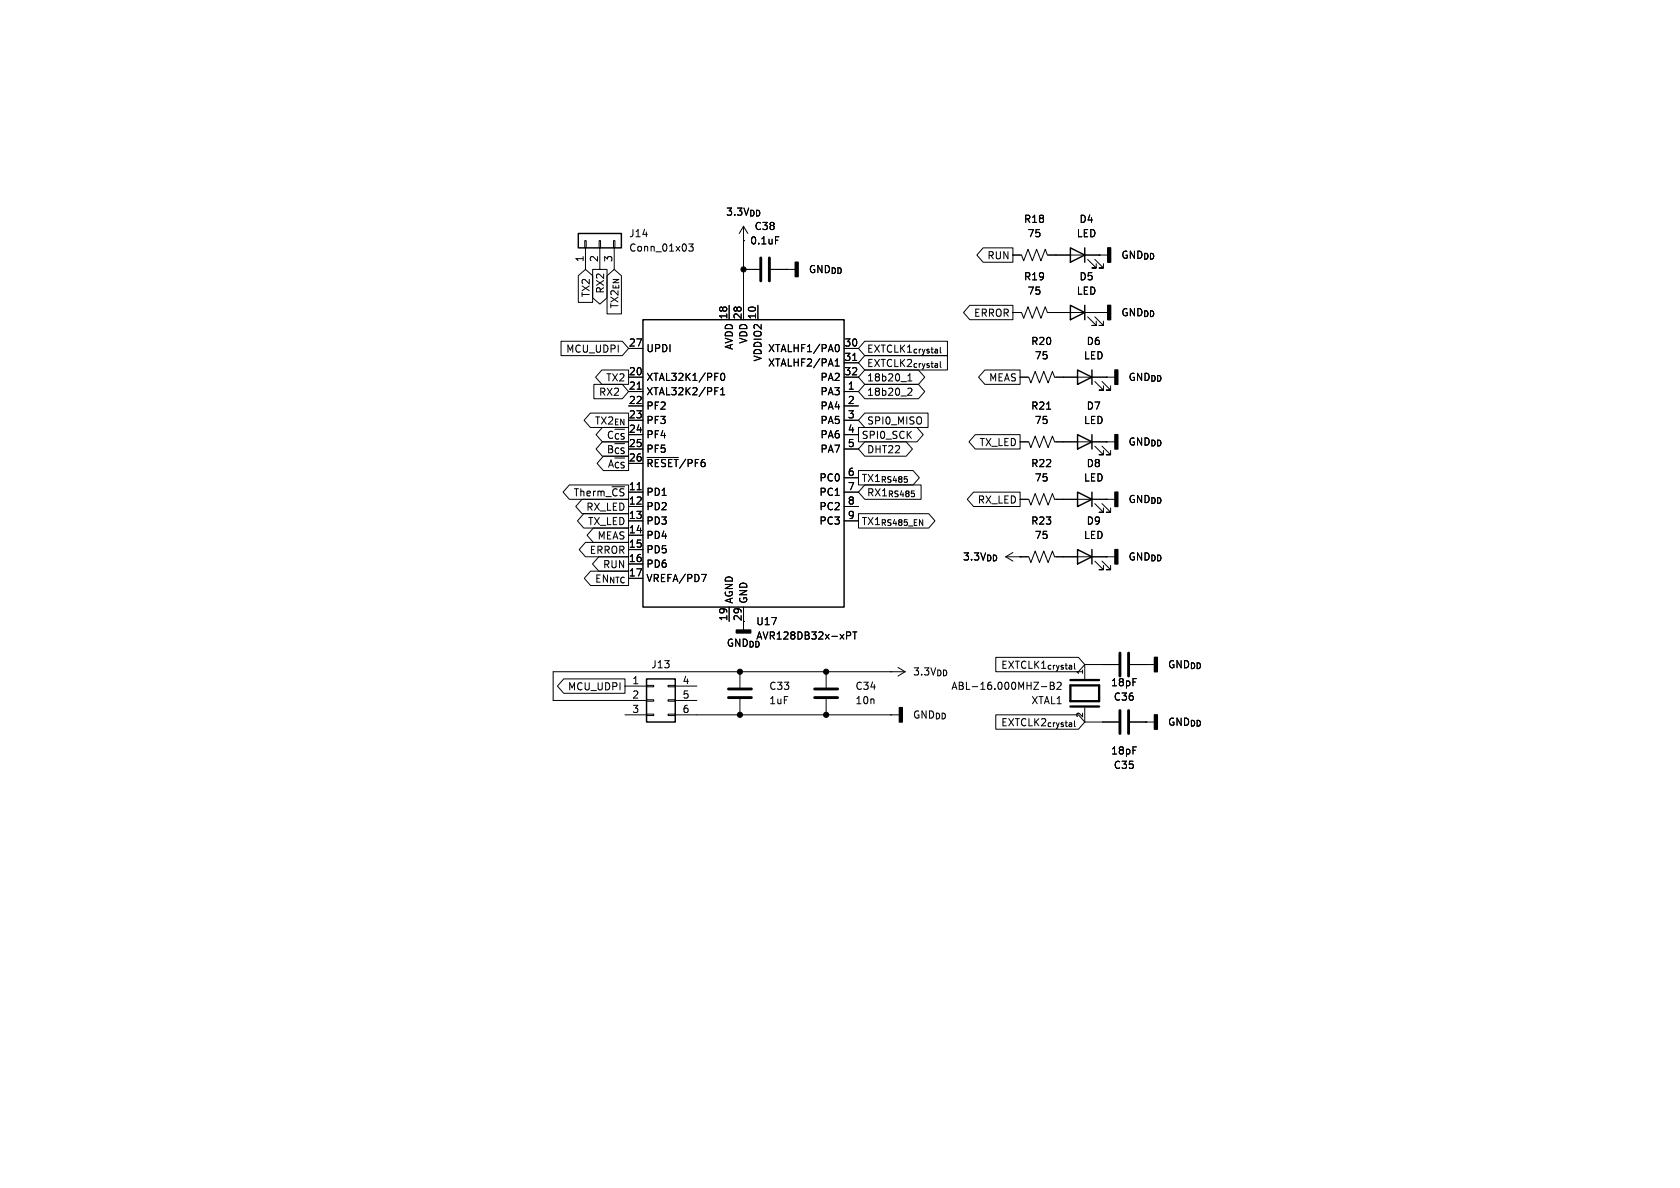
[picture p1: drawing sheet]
<svg xmlns="http://www.w3.org/2000/svg" width="297mm" height="210mm" viewBox="0 0 297 210" stroke-linecap="round" stroke-linejoin="round" font-family="sans-serif">
<g fill="none" stroke="#000" stroke-width=".18">
<path d="M102.2 48.7l1.3-1.1 1.3 1.1v4.8h-2.6zM103.4 42.5h.2v1.3h-.2zM103.5 43.8v3.8M104.8 47.6h2.5v5l-1.3 1.2-1.2-1.2zM105.9 42.5h.3v1.3h-.3zM106 43.8v3.8M107.3 48.7l1.3-1.1 1.3 1.1v6.8h-2.6zM108.5 42.5h.2v1.3h-.2zM108.6 43.8v3.8M121.8 43.1h.7l-.4 .5 .4 .1v.6l-.2 .1-.5-.1M128.9 54v2.5M131.4 42.5h.1"/>
<path d="M131.4 40v16.5M131.4 47.6h2.8M131.4 40l-.7 1.3M131.4 40l.8 1.3M134 54v2.5M136.3 47.6h4.3M137.1 41.9h.6M139.1 47.6h.1M171.4 54h7.7v2.5h-7.7l-1.1-1.3zM173.8 43.8h5.3v2.6h-5.3l-1.1-1.3zM179.1 55.2h1.5l.4 1.1 .7-2.1 .8 2.1 .8-2.1 .7 2.1 .8-2.1 .4 1h10.6M179.1 45.1h1.5l.4 1 .7-2 .8 2 .8-2 .7 2 .8-2 .4 1h10.6"/>
<path d="M192.3 45.8l1.5 1.6h-.8h.8v-.8M192.3 56l1.5 1.5h-.8h.8v-.7M193.5 45.8l1.6 1.6h-.8h.8v-.8M193.5 56l1.6 1.5h-.8h.8v-.7M194.3 55.2h.1M194.3 45.1h.1M99.2 60.3h10.8l1.1 1.3-1.1 1.3h-10.8zM104.4 73h6.7v2.6h-6.7l-1.1-1.3zM105 67.9h5l1.1 1.3-1.1 1.3h-5zM106.4 65.4h4.7v2.5h-4.7l-1.1-1.2zM106.5 75.6h4.6v2.5h-4.6l-1.1-1.3zM106.5 78.1h4.6v2.5h-4.6l-1.1-1.2z"/>
<path d="M111.1 61.6h2.6M111.1 66.7h2.6M111.1 69.2h2.6M111.1 71.8h2.6M111.1 74.3h2.6M112.6 68.8h.8M126.4 69.1h.4M126.4 68.5h.6M127.4 69.8h.7M127.4 68.9l.4-.4v1.3M127.5 66.1l.2-.1a.68 .68 0 0 1 .4 .6 .68 .68 0 0 1-.4 .7l-.2-.2-.1-.3zM147.6 64.7h.8"/>
<path d="M147.6 63.8l.4-.4v1.3M147.8 61l.2-.1a.68 .68 0 0 1 .4 .6 .68 .68 0 0 1-.4 .7l-.2-.1M149.2 61.6h2.6M149.2 66.7h2.6M149.2 69.2h2.6M149.2 71.8h2.6M149.2 74.3h2.6M149.2 64.1h2.6M149.2 76.8h2.6M149.2 79.4h2.6M150.7 63.7h.8M151.8 75.6h10.3l1.1 1.2-1.1 1.3h-10.3z"/>
<path d="M152.9 73h11.2v2.6h-11.2l-1.1-1.3zM152.9 78.1h7.3l1.1 1.3-1.1 1.2h-7.3l-1.1-1.2zM152.9 65.4h9.5l1.1 1.3-1.1 1.2h-9.5l-1.1-1.2zM152.9 67.9h9.5l1.1 1.3-1.1 1.3h-9.5l-1.1-1.3zM152.9 62.9h14.6v2.5h-14.6l-1.1-1.3zM152.9 60.3h14.6v2.6h-14.6l-1.1-1.3zM160.5 67.3h.7M160.5 66.4l.4-.3v1.2M160.6 68.7l.4-.1 .2 .4-.8 .9h.8M172.4 76.8h7.9v2.6h-7.9l-1.1-1.3zM174.1 65.4h6.2v2.5h-6.2l-1.1-1.2zM180.3 78.1h1.6l.3 1 .8-2 .8 2 .7-2 .8 2 .8-2 .3 1h10.7"/>
<path d="M180.3 66.7h1.6l.3 1 .8-2 .8 2 .7-2 .8 2 .8-2 .3 1h10.7M185 72.3h.8M193.5 67.4l1.6 1.6h-.8h.8v-.8M193.5 78.9l1.6 1.5h-.8h.8v-.8M194.8 67.4l1.5 1.6h-.7h.7v-.8M194.8 78.9l1.5 1.5h-.7h.7v-.8M195.6 66.7h.1M195.6 78.1h.1M100.7 85.7h10.4v2.6h-10.4l-1.2-1.3zM102.9 88.3h8.2v2.5h-8.2l-1.1-1.3zM103.2 90.8h7.9v2.5h-7.9l-1.1-1.2zM103.5 95.9h7.6v2.5h-7.6l-1.1-1.2z"/>
<path d="M104.9 93.3h6.2v2.6h-6.2l-1.1-1.3zM105.9 98.4h5.2v2.6h-5.2l-1.2-1.3zM106.7 80.6h4.4v2.6h-4.4l-1.1-1.3zM111.1 87h2.6M111.1 89.5h2.6M111.1 92.1h2.6M111.1 94.6h2.6M111.1 97.2h2.6M111.1 99.7h2.6M112.6 86.6h.8M114.4 80.9h5.5M149.2 87h2.6"/>
<path d="M149.2 89.5h2.6M149.2 92.1h2.6M149.2 84.5h2.6M151.8 90.8h12.4l1.1 1.3-1.1 1.2h-12.4zM151.8 83.2h9.6l1.1 1.3-1.1 1.2h-9.6zM152.9 85.7h9.9v2.6h-9.9l-1.1-1.3zM172.1 87h8.2v2.5h-8.2l-1.1-1.2zM177.8 98.4h4.1l.3 1 .8-2 .8 2 .7-2 .8 2 .8-2 .3 1h10.7M177.8 98.4l1.3 .8M179.1 97.7l-1.3 .7M180.3 98.4h.1M180.3 88.3h1.6l.3 1 .8-2.1 .8 2.1 .7-2.1 .8 2.1 .8-2.1 .3 1.1h10.7"/>
<path d="M193.5 89l1.6 1.6h-.8h.8v-.8M193.5 99.2l1.6 1.5h-.8h.8v-.8M194.8 89l1.5 1.6h-.7h.7v-.8M194.8 99.2l1.5 1.5h-.7h.7v-.8M195.6 98.4h.1M195.6 88.3h.1M104.4 101h6.7v2.5h-6.7l-1.1-1.3zM124 101.5h.9l-.6 1.3M128.9 107.3v2.6M130.8 118.7v2.8M131.4 107.3v4.1M146 118.7v2.8"/>
<path d="M149.7 111.7h.4l.3 .2-.1 .4-.6 .1M150.8 111.7h.7M151.1 111.7v1.3M157.5 118.7h.1M158.7 118l1.3 .7M160 118.7h-62.2v5.1h16.5M160 118.7l-1.3 .8M176 116.2h14.7l1.1 1.3-1.1 1.2h-14.7zM191.8 117.5h5.9M191.8 117.5v2.5M199.8 117.5h4.3M202.6 117.5h.1"/>
<path d="M99.7 120h10.8v2.6h-10.8l-1.2-1.3zM110.5 121.3h3.8M110.5 126.4h3.8M114.3 121.2h1.3v.2h-1.3zM114.3 123.7h1.3v.3h-1.3zM114.3 126.2h1.3v.3h-1.3zM118.1 121.2h1.3v.2h-1.3zM118.1 123.7h1.3v.3h-1.3zM118.1 126.2h1.3v.3h-1.3zM119.4 121.3h3.8M119.4 123.8h3.8M119.4 126.4h39.6"/>
<path d="M130.8 123.6v2.8M146 123.6v2.8M157.5 126.4h.1M176 126.4h14.7l1.1 1.2-1.1 1.3h-14.7zM184.1 121.4h1M185.7 120.6h.4l.2 .2-.2 .4 .2 .1 .1 .3-.2 .3h-.5zM185.7 121.2h.4M186.9 120.7l.5-.1 .2 .4-.8 .9h.8M191.8 127.6h5.9M191.8 125.1v2.5M199.8 127.6h4.3M202.6 127.6h.1"/>
</g>
<path d="M134.5 45.6v4.1M136 45.6v4.1M198 115.4v4.1M199.5 115.4v4.1M128.8 121.8h4M128.8 123.3h4M144 121.8h4.1M144 123.3h4.1M198 125.6v4.1M199.5 125.6v4.1" fill="none" stroke="#000" stroke-width=".51"/>
<g fill="none" stroke="#000" stroke-width=".25">
<path d="M102.2 41.3h7.7v2.5h-7.7zM113.7 56.5h35.5v50.8h-35.5zM189.2 43.8l2.6 1.3-2.6 1.3zM189.2 54l2.6 1.2-2.6 1.3zM191.8 43.8v2.6M191.8 54v2.5M190.5 65.4l2.5 1.3-2.5 1.2zM190.5 76.8l2.5 1.3-2.5 1.3zM193 65.4v2.5M193 76.8v2.6M190.5 87l2.5 1.3-2.5 1.2zM190.5 97.2l2.5 1.2-2.5 1.3z"/>
<path d="M193 87v2.5M193 97.2v2.5M114.3 120h5.1v7.6h-5.1z"/>
</g>
<path d="M140.6 46.4h.5v2.5h-.5zM195.8 54h.5v2.5h-.5zM195.8 43.8h.5v2.6h-.5zM197.1 65.4h.5v2.5h-.5zM197.1 76.8h.5v2.6h-.5zM197.1 97.2h.5v2.5h-.5zM197.1 87h.5v2.5h-.5zM130.2 111.4h2.5v.5h-2.5zM204.1 116.2h.5v2.5h-.5zM159 125.1h.5v2.5h-.5zM204.1 126.4h.5v2.5h-.5z" fill="#000" stroke="#000" stroke-width=".25"/>
<path d="M189.2 120.2h5.1M189.2 121.2h5.1v2.8h-5.1zM189.2 124.9h5.1" fill="none" stroke="#000" stroke-width=".41"/>
<g fill="#000" stroke="#000" stroke-width=".18">
<circle cx="131.4" cy="47.6" r=".46"/>
<circle cx="130.8" cy="118.7" r=".46"/>
<circle cx="146" cy="118.7" r=".46"/>
<circle cx="130.8" cy="126.4" r=".46"/>
<circle cx="146" cy="126.4" r=".46"/>
</g>
<g font-size="1.8">
<text x="128.2" y="38.3">3.3V_{DD}</text>
<text x="133.3" y="40.9">C38</text>
<text x="180.9" y="39.6">R18</text>
<text x="190.7" y="39.6">D4</text>
<text x="103.3" y="46.4" transform="rotate(-90 103.3 46.4)">1</text>
<text x="105.8" y="46.4" transform="rotate(-90 105.8 46.4)">2</text>
<text x="108.3" y="46.4" transform="rotate(-90 108.3 46.4)">3</text>
<text x="111.1" y="44.7">Conn_01x03</text>
<text x="111.1" y="42.1">J14</text>
<text x="132.5" y="43.4">0.1uF</text>
<text x="174.5" y="46">RUN</text>
<text x="181.6" y="42.1">75</text>
<text x="190.3" y="42.1">LED</text>
<text x="198.1" y="45.9">GND_{DD}</text>
<text x="104.5" y="52.6" transform="rotate(-90 104.5 52.6)">TX2</text>
<text x="107" y="52" transform="rotate(-90 107 52)">RX2</text>
<text x="142.9" y="48.5">GND_{DD}</text>
<text x="180.9" y="49.8">R19</text>
<text x="181.6" y="52.3">75</text>
<text x="190.3" y="52.3">LED</text>
<text x="190.7" y="49.8">D5</text>
<text x="109.5" y="54.7" transform="rotate(-90 109.5 54.7)">TX2_{EN}</text>
<text x="128.7" y="56.6" transform="rotate(-90 128.7 56.6)">18</text>
<text x="131.2" y="56.6" transform="rotate(-90 131.2 56.6)">28</text>
<text x="133.7" y="56.6" transform="rotate(-90 133.7 56.6)">10</text>
<text x="172.1" y="56.2">ERROR</text>
<text x="198.1" y="56.1">GND_{DD}</text>
<text x="100" y="62.5">MCU_UDPI</text>
<text x="111.1" y="61.3">27</text>
<text x="114.2" y="62.5">UPDI</text>
<text x="129.8" y="61.9" transform="rotate(-90 129.8 61.9)">AVDD</text>
<text x="132.3" y="60.9" transform="rotate(-90 132.3 60.9)">VDD</text>
<text x="134.8" y="64" transform="rotate(-90 134.8 64)">VDDIO2</text>
<text x="135.7" y="62.5">XTALHF1/PA0</text>
<text x="135.7" y="65">XTALHF2/PA1</text>
<text x="149.2" y="61.3">30</text>
<text x="149.2" y="63.9">31</text>
<text x="153.2" y="65.1">EXTCLK2_{crystal}</text>
<text x="153.2" y="62.5">EXTCLK1_{crystal}</text>
<text x="182.2" y="61.2">R20</text>
<text x="182.8" y="63.7">75</text>
<text x="191.5" y="63.7">LED</text>
<text x="192" y="61.2">D6</text>
<text x="105.8" y="70.2">RX2</text>
<text x="107.1" y="67.6">TX2</text>
<text x="111.1" y="66.4">20</text>
<text x="111.1" y="69">21</text>
<text x="111.1" y="71.5">22</text>
<text x="114.2" y="67.5">XTAL32K1/PF0</text>
<text x="114.2" y="70.1">XTAL32K2/PF1</text>
<text x="144.9" y="67.5">PA2</text>
<text x="144.9" y="70.1">PA3</text>
<text x="149.2" y="66.4">32</text>
<text x="149.8" y="69">1</text>
<text x="149.8" y="71.5">2</text>
<text x="153.2" y="67.6">18b20_1</text>
<text x="153.2" y="70.2">18b20_2</text>
<text x="174.8" y="67.6">MEAS</text>
<text x="199.4" y="67.5">GND_{DD}</text>
<text x="105" y="75.2">TX2_{EN}</text>
<text x="107.1" y="77.8">C_{~{CS}}</text>
<text x="111.1" y="74">23</text>
<text x="111.1" y="76.6">24</text>
<text x="114.2" y="72.6">PF2</text>
<text x="114.2" y="75.2">PF3</text>
<text x="114.2" y="77.7">PF4</text>
<text x="144.9" y="72.6">PA4</text>
<text x="144.9" y="75.2">PA5</text>
<text x="144.9" y="77.7">PA6</text>
<text x="149.8" y="74">3</text>
<text x="149.8" y="76.6">4</text>
<text x="152.2" y="77.8">SPI0_SCK</text>
<text x="153.2" y="75.2">SPI0_MISO</text>
<text x="182.2" y="72.6">R21</text>
<text x="182.8" y="75.2">75</text>
<text x="191.5" y="75.2">LED</text>
<text x="192" y="72.6">D7</text>
<text x="107.1" y="80.3">B_{~{CS}}</text>
<text x="107.3" y="82.9">A_{~{CS}}</text>
<text x="111.1" y="79.1">25</text>
<text x="111.1" y="81.7">26</text>
<text x="114.2" y="80.2">PF5</text>
<text x="114.2" y="82.8">~{RESET}/PF6</text>
<text x="144.9" y="80.2">PA7</text>
<text x="149.8" y="79.1">5</text>
<text x="153.2" y="80.3">DHT22</text>
<text x="173.1" y="79.1">TX_LED</text>
<text x="182.2" y="82.8">R22</text>
<text x="192" y="82.8">D8</text>
<text x="199.4" y="79">GND_{DD}</text>
<text x="101.3" y="87.9">Therm_~{CS}</text>
<text x="111.1" y="86.7">11</text>
<text x="111.1" y="89.3">12</text>
<text x="114.2" y="87.9">PD1</text>
<text x="144.8" y="85.3">PC0</text>
<text x="144.8" y="87.9">PC1</text>
<text x="149.8" y="84.2">6</text>
<text x="149.8" y="86.7">7</text>
<text x="149.8" y="89.3">8</text>
<text x="152.2" y="85.4">TX1_{RS485}</text>
<text x="153.2" y="87.9">RX1_{RS485}</text>
<text x="172.8" y="89.2">RX_LED</text>
<text x="182.8" y="85.3">75</text>
<text x="191.5" y="85.3">LED</text>
<text x="199.4" y="89.1">GND_{DD}</text>
<text x="103.6" y="90.5">RX_LED</text>
<text x="103.9" y="93">TX_LED</text>
<text x="105.5" y="95.6">MEAS</text>
<text x="111.1" y="91.8">13</text>
<text x="111.1" y="94.4">14</text>
<text x="114.2" y="90.4">PD2</text>
<text x="114.2" y="92.9">PD3</text>
<text x="114.2" y="95.5">PD4</text>
<text x="144.8" y="90.4">PC2</text>
<text x="144.8" y="92.9">PC3</text>
<text x="149.8" y="91.8">9</text>
<text x="152.2" y="93">TX1_{RS485_EN}</text>
<text x="182.2" y="92.9">R23</text>
<text x="182.8" y="95.5">75</text>
<text x="191.5" y="95.5">LED</text>
<text x="192" y="92.9">D9</text>
<text x="104.2" y="98.1">ERROR</text>
<text x="106.5" y="100.6">RUN</text>
<text x="111.1" y="96.9">15</text>
<text x="111.1" y="99.4">16</text>
<text x="111.1" y="102">17</text>
<text x="114.2" y="98">PD5</text>
<text x="114.2" y="100.6">PD6</text>
<text x="170.1" y="99.3">3.3V_{DD}</text>
<text x="199.4" y="99.3">GND_{DD}</text>
<text x="105.1" y="103.2">EN_{NTC}</text>
<text x="114.2" y="103.1">VREFA/PD7</text>
<text x="129.8" y="106.8" transform="rotate(-90 129.8 106.8)">AGND</text>
<text x="132.3" y="106.8" transform="rotate(-90 132.3 106.8)">GND</text>
<text x="128.7" y="109.9" transform="rotate(-90 128.7 109.9)">19</text>
<text x="131.2" y="109.9" transform="rotate(-90 131.2 109.9)">29</text>
<text x="133.6" y="110.7">U17</text>
<text x="133.6" y="113.3">AVR128DB32x-xPT</text>
<text x="115" y="118.3">J13</text>
<text x="128.4" y="114.5">GND_{DD}</text>
<text x="161.3" y="119.6">3.3V_{DD}</text>
<text x="176.9" y="118.4">EXTCLK1_{crystal}</text>
<text x="206.4" y="118.3">GND_{DD}</text>
<text x="100.3" y="122.2">MCU_UDPI</text>
<text x="111.7" y="121">1</text>
<text x="111.7" y="123.6">2</text>
<text x="120.6" y="121">4</text>
<text x="120.6" y="123.6">5</text>
<text x="135.9" y="124.7">1uF</text>
<text x="135.9" y="122.1">C33</text>
<text x="151.1" y="122.1">C34</text>
<text x="151.1" y="124.7">10n</text>
<text x="168.1" y="122.1">ABL-16.000MHZ-B2</text>
<text x="182.2" y="124.7">XTAL1</text>
<text x="196.3" y="121.5">18pF</text>
<text x="196.8" y="124.1">C36</text>
<text x="111.7" y="126.1">3</text>
<text x="120.6" y="126.1">6</text>
<text x="161.3" y="127.2">GND_{DD}</text>
<text x="176.9" y="128.6">EXTCLK2_{crystal}</text>
<text x="206.4" y="128.5">GND_{DD}</text>
<text x="196.3" y="133.6">18pF</text>
<text x="196.8" y="136.1">C35</text>
</g>
<g font-size="1.4">
<text x="191.5" y="119.4" transform="rotate(-90 191.5 119.4)">1</text>
<text x="191.5" y="127" transform="rotate(-90 191.5 127)">2</text>
</g>
</svg>
